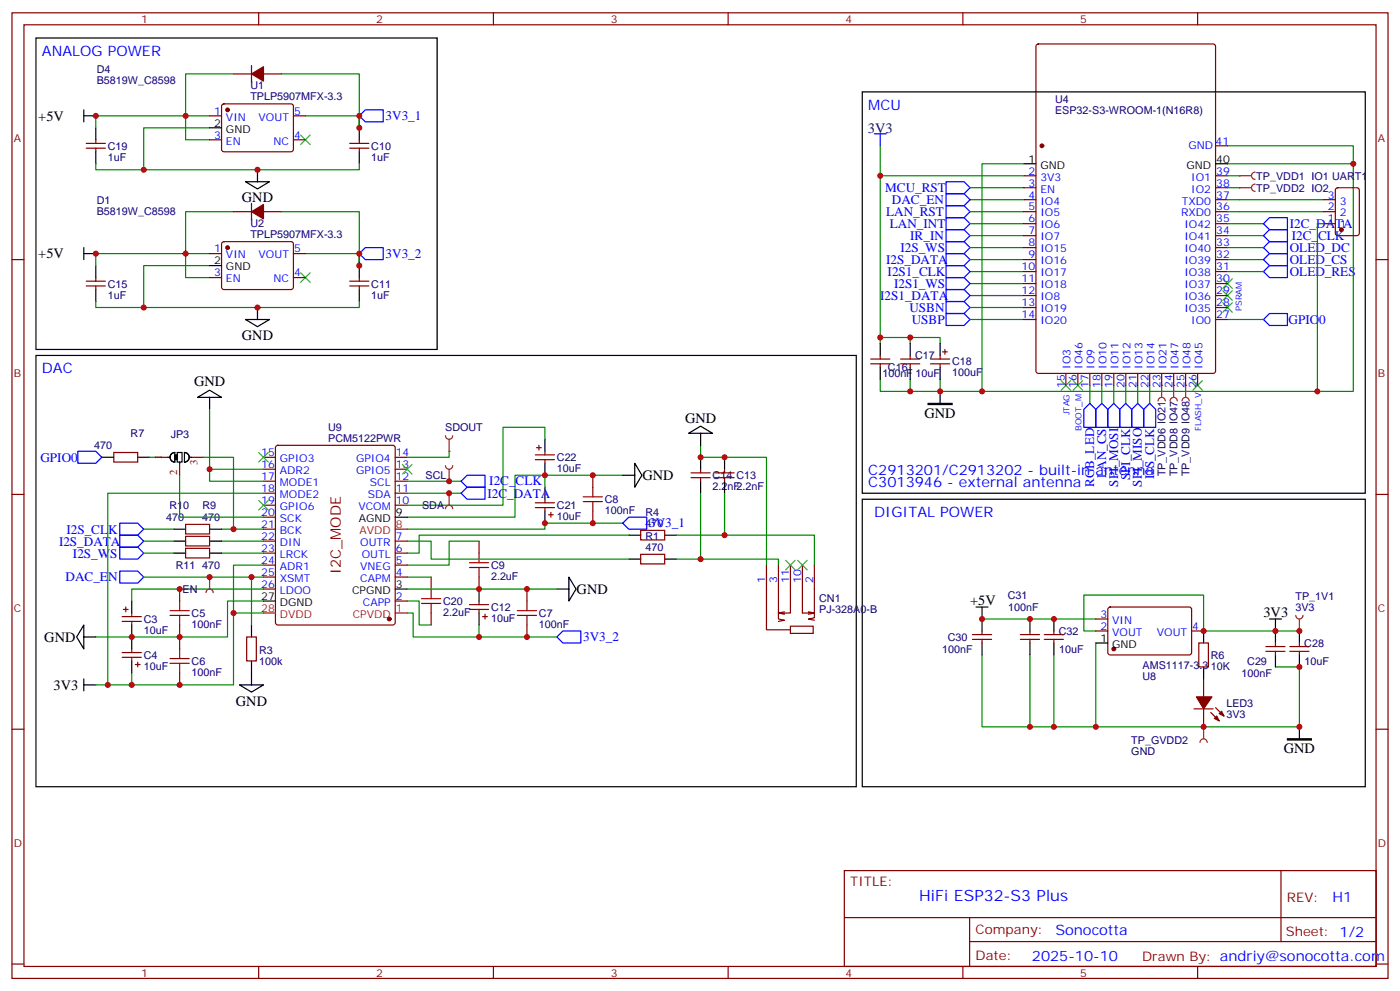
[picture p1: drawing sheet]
<svg xmlns="http://www.w3.org/2000/svg" width="412mm" height="292mm" viewBox="0 0 412 292" stroke-linecap="round" stroke-linejoin="round" font-family="sans-serif">
<g fill="none" stroke="#870000" stroke-width=".35">
<path d="M3.5 3.8h405.4v284.3h-405.4zM7.1 7.3h398.2v277.3h-398.2zM74.1 19.3v4.9M76.2 3.8v3.5M145.3 3.8v3.5M214.5 3.8v3.5M283.6 3.8v3.5M352.8 3.8v3.5M68.8 21.8h5.3M77.6 21.8h5.3M25.4 43.6h5.6M25.4 42.2h5.6"/>
<path d="M28.2 41.2v1M28.2 43.6v1.1M74.1 59.9v4.9M103 43.6h5.7M103 42.2h5.7M105.8 41.2v1M105.8 43.6v1.1M3.5 76.4h3.6M68.8 62.3h5.3M77.6 62.3h5.3M405.3 76.4h3.6M25.4 84.2h5.6"/>
<path d="M25.4 82.8h5.6M28.2 81.7v1.1M28.2 84.2v1.1M103 84.2h5.7M103 82.8h5.7M105.8 81.7v1.1M105.8 84.2v1.1M174.6 139.9v3.6M203.6 139.2h5.6M206.4 138.2v1M210.6 139.2h5.7M213.4 138.2v1"/>
<path d="M3.5 145.6h3.6M54.7 154.4h7v2.8h-7zM54.7 157.9h7v2.9h-7zM141.1 159.3v3.6M157.7 149.5h5.6M157.7 148.1h5.6M160.5 147v1.1M160.5 149.5v1M161.6 151.6h1.4M162.3 150.9v1.4M174.6 150.5v3.6M188.7 156.2h7.1v2.8h-7.1z"/>
<path d="M203.6 140.7h5.6M206.4 140.7v1M210.6 140.7h5.7M213.4 140.7v1M405.3 145.6h3.6M36.3 179.5h1.4M37 178.8v1.4M52.9 173.5v3.5M54.7 161.5h7v2.8h-7zM127 169.9v3.6M138.3 179.5h5.6M138.3 178h5.6"/>
<path d="M141.1 169.9v3.6M141.1 177v1M141.1 179.5v1M155.2 173.5v3.5M188.7 163.2h7.1v2.9h-7.1zM326.6 179l.4-.2h23.6l.4 .7-.1 12.9-.6 .5-23.5-.1-.5-.6v-12.7zM36 193.6h5.6M36 192.2h5.6M36 181.6h5.6M36 183h5.6M38.8 180.5v1.1M38.8 183v1"/>
<path d="M38.8 191.1v1.1M38.8 193.6v1M39.9 195.7h1.4M40.6 195v1.4M52.9 184v7.1M52.9 198.2v3.5M127 180.5v3.5M142.2 181.6h1.4M142.9 180.9v1.4M155.2 184v3.6M286.5 188.3h5.6M286.5 186.9h5.6"/>
<path d="M289.3 185.8v1.1M289.3 188.3v1M300.6 188.3h5.6M300.6 186.9h5.6M303.4 185.8v1.1M303.4 188.3v1M307.6 188.3h5.7M307.6 186.9h5.7M310.4 185.8v1.1M310.4 188.3v1M322.8 185.8h3.5M322.8 182.3h3.5"/>
<path d="M351 185.8h3.5M353.1 189.3h2.9v7.1h-2.9zM354.5 199.9v5.3M372.9 191.8h5.6M372.9 190.4h5.6M375.7 189.3v1.1M375.7 191.8v1.1M379.9 191.8h5.7M379.9 190.4h5.7M382.8 189.3v1.1M382.8 191.8v1.1M3.5 214.7h3.6"/>
<path d="M351.7 208.7h5.7M354.5 208.7v5.3M356.7 209.8l2.4 2.5M358.1 208.4l2.4 2.5M405.3 214.7h3.6M248.7 256.4h156.6v28.2h-156.6zM377.3 256.4v20.9M248.7 270.2h156.5M285.6 277.3h119.6M285.6 270.2v14.1M3.5 283.9h3.6M76.2 284.6v3.5"/>
<path d="M145.3 284.6v3.5M214.5 284.6v3.5M283.6 284.6v3.5M352.8 284.6v3.5M405.3 283.9h3.6"/>
</g>
<g fill="none" stroke="#a10000" stroke-width=".35">
<path d="M171.8 147.7h5.6M171.8 146.3h5.6M174.6 143.5v2.8M174.6 147.7v2.8M50.1 179.8h5.6M52.9 177v2.8M124.2 176.3h5.6M124.2 177.7h5.6M127 173.5v2.8M127 177.7v2.8M138.3 165.7h5.6M138.3 167.1h5.6"/>
<path d="M141.1 162.9v2.8M141.1 167.1v2.8M152.4 179.8h5.6M155.2 177v2.8M50.1 181.2h5.6M50.1 195.3h5.6M50.1 193.9h5.6M52.9 181.2v2.8M52.9 191.1v2.8M52.9 195.3v2.9M152.4 181.2h5.6M155.2 181.2v2.8"/>
</g>
<g fill="none" stroke="#008700" stroke-width=".35">
<path d="M61.7 37.6h-19.4v12.4M61.7 34.1h-33.5v3.5M68.8 21.8h-14.1v19.4h7M82.9 21.8h22.9v15.8M90 34.1h15.8v3.5M105.8 34.1v3.5M28.2 48.2v1.8h77.6v-1.8M61.7 78.2h-19.4v12.4M61.7 74.7h-33.5v3.5M68.8 62.3h-14.1v19.4h7M82.9 62.3h22.9v15.9M90 74.7h15.8v3.5"/>
<path d="M105.8 74.7v3.5M28.2 88.8v1.8h77.6v-1.8M183.4 139.9h-31.7v12.4h-31.8M206.4 131.1v3.6h19.4v31.7M42.3 155.8h8.9M42.3 159.3h8.9M65.3 155.8h12.3M65.3 159.3h12.3M119.9 159.3h7.1v5.3h58.2M141.1 159.3h-8.8v7.1h-12.4M183.4 154.1h-22.9v1.7h-40.6M185.2 157.6h-61.7v5.3h-3.6"/>
<path d="M206.4 145.2v19.4h-7.1M213.4 157.6h26.5v8.8M213.4 145.2v12.4h-14.1M42.3 162.9h8.9M65.3 162.9h12.3M77.6 177h-10.6v10.6h-38.8M77.6 173.5h-38.8v3.5M119.9 177h3.6v7h3.5M119.9 173.5h44.1M119.9 169.9h7.1M206.4 164.6h22.9v1.8M38.8 198.2v3.5"/>
<path d="M77.6 180.5h-8.8v21.2h-40.6M119.9 180.5h1.8v7.1h42.3M141.1 184v3.6M289.3 192.9v21.1h93.5v-17.6h-7.1M289.3 182.3h33.5M303.4 192.9v21.1M310.4 192.9v21.1M322.8 185.8h-3.5v-10.6h35.2v10.6M322.8 189.3v24.7M375.7 185.8h7.1"/>
</g>
<g fill="none" stroke="#000" stroke-width=".35">
<path d="M10.6 11.2h118.2v91.7h-118.2zM24.7 32.3v3.6M24.7 34.1h3.5M28.2 37.6v3.6M105.8 37.6v3.6M28.2 44.7v3.5M72.3 53.5h7.1l-3.6 2.1zM75.8 50v3.5M105.8 44.7v3.5M24.7 74.7h3.5M24.7 72.9v3.5M28.2 78.2v3.5"/>
<path d="M105.8 78.2v3.5M28.2 85.3v3.5M72.3 94.1h7.1l-3.6 2.1zM75.8 90.6v3.5M105.8 85.3v3.5M10.6 104.7h241.6v127h-241.6zM183.4 139.9h3.6M187 136.4l2.1 3.5-2.1 3.6zM202.8 127.6l3.6-2.1 3.5 2.1zM206.4 127.6v3.5M206.4 134.7v3.5M213.4 134.7v3.5"/>
<path d="M51.2 155.8h3.5M51.2 159.3h3.5M61.7 155.8h3.6M61.7 159.3h3.6M160.5 143.5v3.5M160.5 150.5v3.6M185.2 157.6h3.5M195.8 157.6h3.5M206.4 141.7v3.5M213.4 141.7v3.5M254 147h148.2v84.7h-148.2zM38.8 177v3.5"/>
<path d="M51.2 162.9h3.5M61.7 162.9h3.6M141.1 173.5v3.5M164 173.5h3.6M167.6 169.9l2.1 3.6-2.1 3.5zM185.2 164.6h3.5M195.8 164.6h3.5M287.5 178.8h3.5M289.3 178.8v7M24.7 184v7.1l-2.1-3.5zM24.7 199.9v3.5M24.7 187.6h3.5"/>
<path d="M38.8 184v7.1M38.8 194.6v3.6M141.1 180.5v3.5M289.3 189.3v3.6M303.4 182.3v3.5M303.4 189.3v3.6M310.4 182.3v3.5M310.4 189.3v3.6M322.8 189.3h3.5M354.5 185.8v3.5M354.5 196.4v3.5M373.9 182.3h3.6"/>
<path d="M375.7 182.3v7M375.7 192.9v3.5M382.8 185.8v3.5M382.8 192.9v3.5M24.7 201.7h3.5M382.8 214v3.6"/>
</g>
<path d="M88.5 39.8l2.9 2.8M91.4 39.8l-2.9 2.8M88.5 80.3l2.9 2.8M91.4 80.3l-2.9 2.8" fill="none" stroke="#3c3" stroke-width=".35"/>
<g fill="#870000" stroke="#870000" stroke-width=".35">
<path d="M74.1 62.3l3.5-2.1v4.3z"/>
<path d="M74.1 21.8l3.5-2.2v4.3z"/>
<path d="M357.7 211.6l.7-.7 .7 1.4z"/>
<path d="M359.1 210.1l.7-.7 .7 1.5z"/>
<path d="M352.4 205.2h4.6l-2.5 3.5z"/>
<circle cx="328.1" cy="191.1" r=".53"/>
</g>
<path d="M105.8 34.1l1.8-1.8h5.3v3.6h-5.3zM105.8 74.7l1.8-1.8h5.3v3.5h-5.3zM35.3 154.1h5.3l1.7 1.7-1.7 1.8h-5.3zM35.3 157.6h5.3l1.7 1.7-1.7 1.8h-5.3zM183.4 154.1l1.8-1.8h5.3v3.5h-5.3zM35.3 161.1h5.3l1.7 1.8-1.7 1.7h-5.3zM164 187.6l1.8-1.8h5.3v3.5h-5.3z" fill="none" stroke="#00f" stroke-width=".35"/>
<path d="M379.2 217.6h7.1v.3h-7.1z" fill="#000" stroke="#000" stroke-width=".35"/>
<path d="M381.7 181.2a1.06 1.06 0 0 0 1.1 1.1 1.06 1.06 0 0 0 1-1.1M382.8 182.3v3.5" fill="none" stroke="#8c2424" stroke-width=".35"/>
<circle cx="382.8" cy="185.8" r=".18" fill="#8c2424"/>
<path d="M354.5 185.8h21.2" fill="none" stroke="#008700" stroke-width=".35"/>
<path d="M353.5 218.6a1.06 1.06 0 0 1 1-1 1.06 1.06 0 0 1 1.1 1M354.5 214v3.6" fill="none" stroke="#8c2424" stroke-width=".35"/>
<circle cx="354.5" cy="214" r=".18" fill="#8c2424"/>
<g fill="none" stroke="#870000" stroke-width=".35">
<path d="M61.7 34.1h3.6M65.5 30.8l.5-.2h20l.4 .7v13l-.7 .4-20-.1-.4-.6v-12.7zM86.4 34.1h3.6M61.7 41.2h3.6M86.4 41.2h3.6M61.7 74.7h3.6M65.5 71.4l.5-.2h20l.4 .7v12.9l-.7 .5-20-.1-.4-.6v-12.7zM86.4 74.7h3.6M61.7 81.7h3.6M86.4 81.7h3.6M225.8 166.4v19.1h7M229.3 166.4v15.9l1.8 .3-1.8 .4"/>
<path d="M232.8 166.4v14.1h-3.5l1.8 .4M236.4 166.4v14.1h3.5l-1.8-.3M239.9 166.4v15.5l-1.8 .4 1.8 .3M231.1 180.2l-1.8 .3M232.8 184.4h6.7v2.1h-6.7zM239.9 180.5l-1.8 .4"/>
</g>
<g fill="none" stroke="#3c3" stroke-width=".35">
<path d="M360.2 89.1l2.8 2.9M360.2 85.6l2.8 2.8M360.2 82.1l2.8 2.8M363 89.1l-2.8 2.9M363 85.6l-2.8 2.8M363 82.1l-2.8 2.8M312.6 112.1l2.8 2.8M315.4 112.1l-2.8 2.8M316.1 112.1l2.8 2.8M318.9 112.1l-2.8 2.8M351.4 112.1l2.8 2.8M354.2 112.1l-2.8 2.8"/>
<path d="M231.4 165l2.8 2.8M234.2 165l-2.8 2.8M234.9 165l2.9 2.8M237.8 165l-2.9 2.8"/>
</g>
<g fill="#870000" stroke="#870000" stroke-width=".35">
<circle cx="67" cy="32.3" r=".53"/>
<circle cx="67" cy="72.9" r=".53"/>
</g>
<path d="M61.7 37.6h3.6M61.7 78.2h3.6M276.9 115.3v3.5" fill="none" stroke="#000" stroke-width=".35"/>
<g fill="none" stroke="#008700" stroke-width=".35">
<path d="M259.3 42.9v58.2M259.3 51.8h42.3M285.8 55.3h15.8M301.6 48.2h-12.3v67.1h-12.4M361.6 42.9h37v72.4h-109.3M361.6 48.2h37M285.8 80h15.8M285.8 76.4h15.8M285.8 69.4h15.8M285.8 65.9h15.8M285.8 72.9h15.8M285.8 62.3h15.8"/>
<path d="M361.6 76.4h10.6M259.3 99.4h8.8v1.7M268.1 99.4h8.8v1.7M285.8 87h15.8M285.8 83.5h15.8M285.8 94.1h15.8M285.8 90.6h15.8M361.6 94.1h10.6M259.3 111.7v3.6h8.8M268.1 111.7v3.6h8.8v-3.6M321 113.5v5.3M324.6 113.5v5.3"/>
<path d="M328.1 113.5v5.3M331.6 113.5v5.3M335.1 113.5v5.3M338.7 113.5v5.3"/>
</g>
<g fill="none" stroke="#00f" stroke-width=".35">
<path d="M257.5 39.4h3.6M259.3 39.4v3.5M278.7 53.5h5.3l1.8 1.8-1.8 1.7h-5.3zM278.7 67.6h5.3l1.8 1.8-1.8 1.8h-5.3zM278.7 64.1h5.3l1.8 1.8-1.8 1.7h-5.3zM278.7 71.2h5.3l1.8 1.7-1.8 1.8h-5.3zM278.7 60.6h5.3l1.8 1.7-1.8 1.8h-5.3zM278.7 74.7h5.3l1.8 1.7-1.8 1.8h-5.3zM372.2 72.9l1.7-1.7h5.3v3.5h-5.3zM372.2 80l1.7-1.8h5.3v3.5h-5.3zM278.7 92.3h5.3l1.8 1.8-1.8 1.7h-5.3zM278.7 88.8h5.3l1.8 1.8-1.8 1.7h-5.3z"/>
<path d="M373.9 92.3h5.3v3.5h-5.3l-1.7-1.7zM324.6 118.8l1.7 1.7v5.3h-3.5v-5.3zM331.6 118.8l1.8 1.7v5.3h-3.6v-5.3zM338.7 118.8l1.7 1.7v5.3h-3.5v-5.3zM319.3 120.5l1.7-1.7 1.8 1.7v5.3h-3.5zM326.3 120.5l1.8-1.7 1.7 1.7v5.3h-3.5zM333.4 120.5l1.7-1.7 1.8 1.7v5.3h-3.5z"/>
</g>
<path d="M273.4 118.8h7.1v.3h-7.1z" fill="#000" stroke="#000" stroke-width=".35"/>
<path d="M365.1 51.8h3.6M369.7 50.7a1.06 1.06 0 0 0-1 1.1 1.06 1.06 0 0 0 1 1" fill="none" stroke="#8c2424" stroke-width=".35"/>
<circle cx="365.1" cy="51.8" r=".18" fill="#8c2424"/>
<path d="M365.1 55.3h3.6M369.7 54.2a1.06 1.06 0 0 0-1 1.1 1.06 1.06 0 0 0 1 1" fill="none" stroke="#8c2424" stroke-width=".35"/>
<circle cx="365.1" cy="55.3" r=".18" fill="#8c2424"/>
<path d="M341.1 118.1a1.06 1.06 0 0 1 1.1-1.1 1.06 1.06 0 0 1 1.1 1.1M342.2 113.5v3.5" fill="none" stroke="#8c2424" stroke-width=".35"/>
<circle cx="342.2" cy="113.5" r=".18" fill="#8c2424"/>
<path d="M344.7 118.1a1.06 1.06 0 0 1 1-1.1 1.06 1.06 0 0 1 1.1 1.1M345.7 113.5v3.5" fill="none" stroke="#8c2424" stroke-width=".35"/>
<circle cx="345.7" cy="113.5" r=".18" fill="#8c2424"/>
<path d="M348.2 118.1a1.06 1.06 0 0 1 1.1-1.1 1.06 1.06 0 0 1 1 1.1M349.2 113.5v3.5" fill="none" stroke="#8c2424" stroke-width=".35"/>
<circle cx="349.2" cy="113.5" r=".18" fill="#8c2424"/>
<g fill="none" stroke="#870000" stroke-width=".35">
<path d="M305.4 13.2l.5-.3h51.5l.6 .5 .1 95.9-.5 .6-51.7 .1-.7-.5v-95.8zM301.6 51.8h3.6M301.6 55.3h3.6M301.6 58.8h3.6M358.1 51.8h3.5M358.1 55.3h3.5M358.1 58.8h3.5M358.1 42.9h3.5M389.8 58.8h3.5M393.6 55.5l.5-.2h5.6l.6 .4 .1 13-.5 .6-5.8 .1-.7-.5-.1-12.9zM301.6 62.3h3.6M301.6 65.9h3.6"/>
<path d="M301.6 69.4h3.6M301.6 72.9h3.6M301.6 76.4h3.6M301.6 80h3.6M358.1 62.3h3.5M358.1 65.9h3.5M358.1 69.4h3.5M358.1 72.9h3.5M358.1 76.4h3.5M358.1 80h3.5M389.8 62.3h3.5M389.8 65.9h3.5"/>
<path d="M301.6 83.5h3.6M301.6 87h3.6M301.6 90.6h3.6M301.6 94.1h3.6M358.1 83.5h3.5M358.1 87h3.5M358.1 90.6h3.5M358.1 94.1h3.5M256.5 107.1h5.6M256.5 105.7h5.6M259.3 104.7v1M259.3 107.1v1.1"/>
<path d="M265.3 107.1h5.6M265.3 105.7h5.6M268.1 104.7v1M268.1 107.1v1.1M274.1 107.1h5.7M274.1 105.7h5.7M276.9 104.7v1M276.9 107.1v1.1M277.6 103.6h1.4M278.3 102.9v1.4M314 110v3.5M317.5 110v3.5"/>
<path d="M321 110v3.5M324.6 110v3.5M328.1 110v3.5M331.6 110v3.5M335.1 110v3.5M338.7 110v3.5M342.2 110v3.5M345.7 110v3.5M349.2 110v3.5M352.8 110v3.5M33.5 133.2h7.1v2.9h-7.1zM77.6 138.2h3.5"/>
<path d="M77.6 134.7h3.5M81.4 131.3l.4-.2h33.9l.7 .5v51.7l-.4 .7h-34.2l-.6-.4-.1-51.8zM116.4 138.2h3.5M116.4 134.7h3.5M157.7 133.9h5.6M157.7 135.4h5.6M158 131.8h1.5M158.7 131.1v1.4M160.5 132.9v1M160.5 135.4v1M77.6 159.3h3.5M77.6 148.8h3.5"/>
<path d="M77.6 145.2h3.5M77.6 141.7h3.5M77.6 152.3h3.5M77.6 155.8h3.5M116.4 159.3h3.5M116.4 148.8h3.5M116.4 145.2h3.5M116.4 141.7h3.5M77.6 169.9h3.5M77.6 166.4h3.5M77.6 162.9h3.5M77.6 173.5h3.5"/>
<path d="M116.4 177h3.5M116.4 169.9h3.5M116.4 166.4h3.5M116.4 162.9h3.5M72.7 187.6h2.8v7h-2.8z"/>
</g>
<g fill="#870000" stroke="#870000" stroke-width=".35">
<circle cx="306.9" cy="42.9" r=".53"/>
<circle cx="114.7" cy="182.3" r=".53"/>
<circle cx="395.1" cy="67.6" r=".53"/>
</g>
<g fill="none" stroke="#000" stroke-width=".35">
<path d="M254 27.1h148.2v118.1h-148.2zM301.6 48.2h3.6M358.1 48.2h3.5M58.2 117l3.5-2.1 3.6 2.1zM61.7 117v3.5M259.3 101.1v3.6M259.3 108.2v3.5M268.1 101.1v3.6M268.1 108.2v3.5M276.9 101.1v3.6M276.9 108.2v3.5M30 134.7h3.5"/>
<path d="M40.6 134.7h3.5M49.4 134.7h.7M50.4 133.8l1.1-.6v2.9a1.41 1.41 0 0 1-1.3-.8 1.41 1.41 0 0 1 .2-1.5zM52.2 133.2h1.4v2.9h-1.4zM52.9 136.1v.3M54.3 133.2a1.41 1.41 0 0 1 1.4 1.5 1.41 1.41 0 0 1-1.4 1.4zM55.7 134.7h.7M160.5 129.4v3.5M160.5 136.4v3.5M116.4 152.3h3.5M77.6 177h3.5M116.4 173.5h3.5"/>
<path d="M74.1 184v3.6M74.1 194.6v7.1M70.6 201.7h7l-3.5 2.1z"/>
</g>
<g fill="none" stroke="#008700" stroke-width=".35">
<path d="M285.8 58.8h15.8M361.6 58.8h28.2M361.6 55.3h3.5M361.6 51.8h3.5M361.6 62.3h28.2M361.6 80h10.6M361.6 72.9h10.6M361.6 69.4h10.6M361.6 65.9h10.6M389.8 65.9h-1.7v49.4M44.1 134.7h1.8M52.9 139.9v12.4h24.7"/>
<path d="M60 134.7h8.8v21.1M61.7 120.5v21.2h15.9M61.7 138.2h15.9M160.5 129.4v-3.6h-12.3v23h-28.3M160.5 139.9v3.6M77.6 145.2h-45.9v56.5M119.9 145.2h15.9M119.9 141.7h15.9M42.3 169.9h35.3M74.1 169.9v14.1M77.6 166.4h-8.8v14.1"/>
</g>
<path d="M278.7 57h5.3l1.8 1.8-1.8 1.8h-5.3zM278.7 78.2h5.3l1.8 1.8-1.8 1.7h-5.3zM372.2 65.9l1.7-1.8h5.3v3.5h-5.3zM373.9 74.7h5.3v3.5h-5.3l-1.7-1.8zM373.9 67.6h5.3v3.6h-5.3l-1.7-1.8zM278.7 85.3h5.3l1.8 1.7-1.8 1.8h-5.3zM278.7 81.7h5.3l1.8 1.8-1.8 1.8h-5.3zM22.9 132.9h5.3l1.8 1.8-1.8 1.7h-5.3zM135.8 145.2l1.8-1.7h5.3v3.5h-5.3zM135.8 141.7l1.8-1.8h5.3v3.6h-5.3zM35.3 168.2h5.3l1.7 1.7-1.7 1.8h-5.3z" fill="none" stroke="#00f" stroke-width=".35"/>
<path d="M116.4 155.8h3.5M77.6 180.5h3.5M116.4 180.5h3.5" fill="none" stroke="#f00" stroke-width=".35"/>
<path d="M76.2 133.2l2.8 2.9M79 133.2l-2.8 2.9M118.5 136.8l2.9 2.8M121.4 136.8l-2.9 2.8M76.2 147.4l2.8 2.8M79 147.4l-2.8 2.8" fill="none" stroke="#3c3" stroke-width=".35"/>
<path d="M45.9 134.7h3.5M52.9 136.4v3.5M56.4 134.7h3.6" fill="none" stroke="#850000" stroke-width=".35"/>
<path d="M51.5 133.9h.7v1.5h-.7z" fill="#000" stroke="#000" stroke-width=".35"/>
<path d="M131.2 128.3a1.06 1.06 0 0 0 1.1 1.1 1.06 1.06 0 0 0 1-1.1M132.3 129.4v3.5" fill="none" stroke="#8c2424" stroke-width=".35"/>
<circle cx="132.3" cy="132.9" r=".18" fill="#8c2424"/>
<path d="M132.3 132.9v1.8h-12.4" fill="none" stroke="#008700" stroke-width=".35"/>
<path d="M60.7 174.5a1.06 1.06 0 0 1 1-1 1.06 1.06 0 0 1 1.1 1M61.7 169.9v3.6" fill="none" stroke="#8c2424" stroke-width=".35"/>
<circle cx="61.7" cy="169.9" r=".18" fill="#8c2424"/>
<path d="M131.2 137.1a1.06 1.06 0 0 0 1.1 1.1 1.06 1.06 0 0 0 1-1.1M132.3 138.2v3.5" fill="none" stroke="#8c2424" stroke-width=".35"/>
<circle cx="132.3" cy="141.7" r=".18" fill="#8c2424"/>
<path d="M131.2 149.8a1.06 1.06 0 0 1 1.1-1 1.06 1.06 0 0 1 1 1M132.3 145.2v3.6" fill="none" stroke="#8c2424" stroke-width=".35"/>
<circle cx="132.3" cy="145.2" r=".18" fill="#8c2424"/>
<g fill="#c00">
<circle cx="105.8" cy="78.2" r=".88"/>
<circle cx="105.8" cy="37.6" r=".88"/>
<circle cx="42.3" cy="90.6" r=".88"/>
<circle cx="75.8" cy="90.6" r=".88"/>
<circle cx="42.3" cy="50" r=".88"/>
<circle cx="75.8" cy="50" r=".88"/>
<circle cx="28.2" cy="74.7" r=".88"/>
<circle cx="54.7" cy="74.7" r=".88"/>
<circle cx="105.8" cy="74.7" r=".88"/>
<circle cx="105.8" cy="34.1" r=".88"/>
<circle cx="54.7" cy="34.1" r=".88"/>
<circle cx="28.2" cy="34.1" r=".88"/>
<circle cx="213.4" cy="134.7" r=".88"/>
<circle cx="206.4" cy="134.7" r=".88"/>
<circle cx="141.1" cy="187.6" r=".88"/>
<circle cx="38.8" cy="201.7" r=".88"/>
<circle cx="52.9" cy="201.7" r=".88"/>
<circle cx="52.9" cy="173.5" r=".88"/>
<circle cx="52.9" cy="187.6" r=".88"/>
<circle cx="38.8" cy="187.6" r=".88"/>
<circle cx="206.4" cy="164.6" r=".88"/>
<circle cx="213.4" cy="157.6" r=".88"/>
<circle cx="322.8" cy="214" r=".88"/>
<circle cx="310.4" cy="214" r=".88"/>
<circle cx="303.4" cy="214" r=".88"/>
<circle cx="354.5" cy="214" r=".88"/>
<circle cx="382.8" cy="214" r=".88"/>
<circle cx="354.5" cy="185.8" r=".88"/>
<circle cx="310.4" cy="182.3" r=".88"/>
<circle cx="382.8" cy="196.4" r=".88"/>
<circle cx="375.7" cy="185.8" r=".88"/>
<circle cx="289.3" cy="182.3" r=".88"/>
<circle cx="303.4" cy="182.3" r=".88"/>
<circle cx="382.8" cy="185.8" r=".88"/>
<circle cx="259.3" cy="99.4" r=".88"/>
<circle cx="268.1" cy="99.4" r=".88"/>
<circle cx="259.3" cy="51.8" r=".88"/>
<circle cx="276.9" cy="115.3" r=".88"/>
<circle cx="268.1" cy="115.3" r=".88"/>
<circle cx="289.3" cy="115.3" r=".88"/>
<circle cx="398.6" cy="48.2" r=".88"/>
<circle cx="74.1" cy="169.9" r=".88"/>
<circle cx="155.2" cy="173.5" r=".88"/>
<circle cx="155.2" cy="187.6" r=".88"/>
<circle cx="141.1" cy="173.5" r=".88"/>
<circle cx="160.5" cy="154.1" r=".88"/>
<circle cx="174.6" cy="139.9" r=".88"/>
<circle cx="174.6" cy="154.1" r=".88"/>
<circle cx="160.5" cy="139.9" r=".88"/>
<circle cx="31.8" cy="201.7" r=".88"/>
<circle cx="61.7" cy="138.2" r=".88"/>
<circle cx="68.8" cy="155.8" r=".88"/>
<circle cx="68.8" cy="180.5" r=".88"/>
<circle cx="388.1" cy="115.3" r=".88"/>
<circle cx="61.7" cy="169.9" r=".88"/>
<circle cx="132.3" cy="141.7" r=".88"/>
<circle cx="132.3" cy="145.2" r=".88"/>
</g>
<text font-size="4.6" fill="#00f" x="270.8" y="265.4">HiFi ESP32-S3 Plus</text>
<g font-size="4.2" fill="#00f">
<text x="12.3" y="16.5">ANALOG POWER</text>
<text x="255.8" y="32.3">MCU</text>
<text x="12.3" y="110">DAC</text>
<text x="255.8" y="139.9">C2913201/C2913202 - built-in antenna</text>
<text x="255.8" y="143.5">C3013946 - external antenna</text>
<text x="257.5" y="152.3">DIGITAL POWER</text>
<text x="392.5" y="265.6">H1</text>
<text x="310.9" y="275.2">Sonocotta</text>
<text x="304" y="283">2025-10-10</text>
</g>
<g font-size="4.2">
<text x="11.3" y="35.5">+5V</text>
<text x="71.3" y="59.6">GND</text>
<text x="11.3" y="76.1">+5V</text>
<text x="71.3" y="100.2">GND</text>
<text x="57.1" y="113.8">GND</text>
<text x="201.8" y="124.4">GND</text>
<text x="272.3" y="123.1">GND</text>
<text x="189.3" y="141.4">GND</text>
<text x="169.9" y="174.9">GND</text>
<text x="285.8" y="178">+5V</text>
<text x="372.2" y="181.6">3V3</text>
<text x="13.1" y="189">GND</text>
<text x="15.8" y="203.1">3V3</text>
<text x="69.5" y="207.8">GND</text>
<text x="378.2" y="221.9">GND</text>
</g>
<text font-size="4.2" fill="#000080" x="255.7" y="39.1">3V3</text>
<text font-size="4.2" fill="#800" x="100.4" y="169.1" transform="rotate(-90 100.4 169.1)">I2C_MODE</text>
<g font-size="3.9" fill="#00f">
<text x="113.6" y="35.2">3V3_1</text>
<text x="260.8" y="56.5">MCU_RST</text>
<text x="261" y="63.5">LAN_RST</text>
<text x="262.7" y="60.1">DAC_EN</text>
<text x="262.1" y="67.2">LAN_INT</text>
<text x="268.1" y="70.7">IR_IN</text>
<text x="379.9" y="67.1">I2C_DATA</text>
<text x="380.5" y="70.6">I2C_CLK</text>
<text x="113.6" y="75.8">3V3_2</text>
<text x="261" y="77.7">I2S_DATA</text>
<text x="265.2" y="74.2">I2S_WS</text>
<text x="379.9" y="74.2">OLED_DC</text>
<text x="379.9" y="77.7">OLED_CS</text>
<text x="261.5" y="81.3">I2S1_CLK</text>
<text x="379.9" y="81.3">OLED_RES</text>
<text x="259.3" y="88.3">I2S1_DATA</text>
<text x="263.4" y="84.8">I2S1_WS</text>
<text x="267.9" y="91.9">USBN</text>
<text x="268.6" y="95.5">USBP</text>
<text x="379.6" y="95.4">GPIO0</text>
<text x="11.9" y="135.9">GPIO0</text>
<text x="144.1" y="142.9">I2C_CLK</text>
<text x="322.3" y="143.5" transform="rotate(-90 322.3 143.5)">RGB_LED</text>
<text x="325.8" y="140.8" transform="rotate(-90 325.8 140.8)">LAN_CS</text>
<text x="329.4" y="143.3" transform="rotate(-90 329.4 143.3)">SPI_MOSI</text>
<text x="332.9" y="141.5" transform="rotate(-90 332.9 141.5)">SPI_CLK</text>
<text x="336.3" y="143.3" transform="rotate(-90 336.3 143.3)">SPI_MISO</text>
<text x="339.9" y="141.2" transform="rotate(-90 339.9 141.2)">I2S_CLK</text>
<text x="143.6" y="146.5">I2C_DATA</text>
<text x="191.2" y="155.3">3V3_1</text>
<text x="17.4" y="160.8">I2S_DATA</text>
<text x="19.6" y="157.2">I2S_CLK</text>
<text x="21.5" y="164.3">I2S_WS</text>
<text x="19.3" y="171.2">DAC_EN</text>
<text x="171.8" y="188.7">3V3_2</text>
</g>
<g font-size="3.9" fill="#800">
<text x="250.5" y="260.9">TITLE:</text>
<text x="379.1" y="265.6">REV:</text>
<text x="287.4" y="275.1">Company:</text>
<text x="378.7" y="275.8">Sheet: 1/2</text>
<text x="287.4" y="282.8">Date:</text>
<text x="336.4" y="282.9">Drawn By: andriy@sonocotta.com</text>
</g>
<g font-size="3.2" fill="#800">
<text x="41.6" y="6.8">1</text>
<text x="110.8" y="6.8">2</text>
<text x="179.9" y="6.8">3</text>
<text x="249.1" y="6.8">4</text>
<text x="318.2" y="6.8">5</text>
<text x="4.1" y="41.9">A</text>
<text x="405.9" y="41.9">A</text>
<text x="4.1" y="111">B</text>
<text x="405.9" y="111">B</text>
<text x="4.1" y="180.2">C</text>
<text x="405.9" y="180.2">C</text>
<text x="4.1" y="249.3">D</text>
<text x="405.9" y="249.3">D</text>
<text x="41.6" y="287.6">1</text>
<text x="110.8" y="287.6">2</text>
<text x="179.9" y="287.6">3</text>
<text x="249.1" y="287.6">4</text>
<text x="318.2" y="287.6">5</text>
</g>
<g font-size="3.2" fill="#000080">
<text x="28.5" y="21.5">D4</text>
<text x="28.5" y="24.8">B5819W_C8598</text>
<text x="73.7" y="29.4">TPLP5907MFX-3.3</text>
<text x="73.7" y="26.2">U1</text>
<text x="310.8" y="33.6">ESP32-S3-WROOM-1(N16R8)</text>
<text x="310.8" y="30.3">U4</text>
<text x="31.7" y="47.3">1uF</text>
<text x="31.7" y="44.2">C19</text>
<text x="109.4" y="47.3">1uF</text>
<text x="109.4" y="44.2">C10</text>
<text x="370.1" y="52.9">TP_VDD1 IO1 UART1</text>
<text x="370.1" y="56.4">TP_VDD2 IO2</text>
<text x="28.5" y="63.4">B5819W_C8598</text>
<text x="28.5" y="60.1">D1</text>
<text x="73.7" y="70">TPLP5907MFX-3.3</text>
<text x="73.7" y="66.8">U2</text>
<text x="31.7" y="87.9">1uF</text>
<text x="31.7" y="84.7">C15</text>
<text x="109.4" y="87.9">1uF</text>
<text x="109.4" y="84.7">C11</text>
<text x="269.5" y="105.8">C17</text>
<text x="280.5" y="107.5">C18</text>
<text x="259.9" y="111.1">100nF</text>
<text x="261.6" y="109.3">C16</text>
<text x="269.6" y="111.1">10uF</text>
<text x="280.5" y="110.8">100uF</text>
<text x="38.5" y="128.8">R7</text>
<text x="50.3" y="129">JP3</text>
<text x="96.7" y="130.1">PCM5122PWR</text>
<text x="96.7" y="126.9">U9</text>
<text x="131.1" y="127">SDOUT</text>
<text x="27.8" y="132.3">470</text>
<text x="164" y="135.8">C22</text>
<text x="125.4" y="141.1">SCL</text>
<text x="164" y="139">10uF</text>
<text x="209.9" y="141.1">C14 C13</text>
<text x="343.3" y="140.3" transform="rotate(-90 343.3 140.3)">TP_VDD6 IO21</text>
<text x="346.9" y="140.3" transform="rotate(-90 346.9 140.3)">TP_VDD8 IO47</text>
<text x="350.4" y="140.3" transform="rotate(-90 350.4 140.3)">TP_VDD9 IO48</text>
<text x="49.9" y="149.9">R10</text>
<text x="59.6" y="149.9">R9</text>
<text x="124.3" y="149.9">SDA</text>
<text x="164" y="149.9">C21</text>
<text x="178.2" y="148.2">C8</text>
<text x="209.9" y="144.4">2.2nF2.2nF</text>
<text x="48.9" y="153.5">470</text>
<text x="59.5" y="153.5">470</text>
<text x="164" y="153.2">10uF</text>
<text x="178.2" y="151.4">100nF</text>
<text x="190.2" y="155.1">470</text>
<text x="190.2" y="151.9">R4</text>
<text x="190.2" y="158.9">R1</text>
<text x="51.8" y="167.6">R11</text>
<text x="59.5" y="167.6">470</text>
<text x="144.6" y="167.6">C9</text>
<text x="190.2" y="162.2">470</text>
<text x="144.6" y="170.8">2.2uF</text>
<text x="53.8" y="174.6">EN</text>
<text x="130.5" y="178.1">C20</text>
<text x="144.6" y="179.9">C12</text>
<text x="241.3" y="177.3">CN1</text>
<text x="296.8" y="176.4">C31</text>
<text x="297" y="179.9">100nF</text>
<text x="381.6" y="179.9">3V3</text>
<text x="381.6" y="176.7">TP_1V1</text>
<text x="42.3" y="183.5">C3</text>
<text x="56.4" y="184.9">100nF</text>
<text x="56.4" y="181.7">C5</text>
<text x="130.5" y="181.4">2.2uF</text>
<text x="144.6" y="183.2">10uF</text>
<text x="158.7" y="184.9">100nF</text>
<text x="158.7" y="181.7">C7</text>
<text x="241.3" y="180.4">PJ-328A0-B</text>
<text x="42.3" y="186.7">10uF</text>
<text x="279.2" y="188.7">C30</text>
<text x="311.9" y="187">C32</text>
<text x="384.2" y="190.5">C28</text>
<text x="42.3" y="197.3">10uF</text>
<text x="42.3" y="194">C4</text>
<text x="56.4" y="195.8">C6</text>
<text x="76.3" y="195.7">100k</text>
<text x="76.3" y="192.6">R3</text>
<text x="277.6" y="192.2">100nF</text>
<text x="312" y="192.2">10uF</text>
<text x="336.6" y="196.9">AMS1117-3.3</text>
<text x="356.7" y="197.2">10K</text>
<text x="356.7" y="194">R6</text>
<text x="367.4" y="195.8">C29</text>
<text x="384.3" y="195.8">10uF</text>
<text x="56.4" y="199">100nF</text>
<text x="336.6" y="200.2">U8</text>
<text x="365.7" y="199.3">100nF</text>
<text x="361.2" y="208.1">LED3</text>
<text x="361.2" y="211.3">3V3</text>
<text x="333.2" y="219">TP_GVDD2</text>
<text x="333.2" y="222.2">GND</text>
</g>
<g font-size="3.2" fill="#00f">
<text x="63.1" y="33.8">1</text>
<text x="66.6" y="35.5">VIN</text>
<text x="76.2" y="35.5">VOUT</text>
<text x="86.6" y="33.8">5</text>
<text x="63.1" y="40.8">3</text>
<text x="86.6" y="40.8">4</text>
<text x="66.6" y="42.6">EN</text>
<text x="80.5" y="42.6">NC</text>
<text x="350.1" y="44">GND</text>
<text x="358.1" y="42.6">41</text>
<text x="303" y="51.4">2</text>
<text x="306.5" y="53.2">3V3</text>
<text x="350.9" y="53.2">IO1</text>
<text x="358.2" y="51.4">39</text>
<text x="303" y="54.9">3</text>
<text x="303" y="58.5">4</text>
<text x="306.5" y="56.7">EN</text>
<text x="350.9" y="56.7">IO2</text>
<text x="358.2" y="58.5">37</text>
<text x="358.2" y="54.9">38</text>
<text x="391.2" y="58.5">3</text>
<text x="303" y="62">5</text>
<text x="303" y="65.5">6</text>
<text x="306.5" y="60.2">IO4</text>
<text x="306.5" y="63.7">IO5</text>
<text x="347.9" y="63.7">RXD0</text>
<text x="348.2" y="60.2">TXD0</text>
<text x="358.2" y="65.5">35</text>
<text x="358.2" y="62">36</text>
<text x="391.2" y="65.5">1</text>
<text x="391.2" y="62">2</text>
<text x="394.7" y="63.7">2</text>
<text x="394.7" y="60.2">3</text>
<text x="303" y="69">7</text>
<text x="306.5" y="67.3">IO6</text>
<text x="306.5" y="70.8">IO7</text>
<text x="348.9" y="70.8">IO41</text>
<text x="348.9" y="67.3">IO42</text>
<text x="358.2" y="69">34</text>
<text x="394.7" y="67.3">1</text>
<text x="63.1" y="74.3">1</text>
<text x="66.6" y="76.1">VIN</text>
<text x="76.2" y="76.1">VOUT</text>
<text x="86.6" y="74.3">5</text>
<text x="303" y="72.6">8</text>
<text x="303" y="76.1">9</text>
<text x="306.5" y="74.3">IO15</text>
<text x="306.5" y="77.9">IO16</text>
<text x="348.9" y="77.9">IO39</text>
<text x="348.9" y="74.3">IO40</text>
<text x="358.2" y="76.1">32</text>
<text x="358.2" y="72.6">33</text>
<text x="63.1" y="81.4">3</text>
<text x="66.6" y="83.1">EN</text>
<text x="80.5" y="83.1">NC</text>
<text x="86.6" y="81.4">4</text>
<text x="300.9" y="79.6">10</text>
<text x="300.9" y="83.1">11</text>
<text x="306.5" y="81.4">IO17</text>
<text x="348.9" y="81.4">IO38</text>
<text x="358.2" y="83.1">30</text>
<text x="358.2" y="79.6">31</text>
<text x="300.9" y="86.7">12</text>
<text x="306.5" y="84.9">IO18</text>
<text x="306.5" y="88.4">IO8</text>
<text x="348.9" y="88.4">IO36</text>
<text x="348.9" y="84.9">IO37</text>
<text x="358.2" y="86.7">29</text>
<text x="300.9" y="90.2">13</text>
<text x="300.9" y="93.7">14</text>
<text x="306.5" y="92">IO19</text>
<text x="306.5" y="95.5">IO20</text>
<text x="348.9" y="92">IO35</text>
<text x="350.9" y="95.5">IO0</text>
<text x="358.2" y="93.7">27</text>
<text x="358.2" y="90.2">28</text>
<text x="315.4" y="108.7" transform="rotate(-90 315.4 108.7)">IO3</text>
<text x="318.9" y="108.7" transform="rotate(-90 318.9 108.7)">IO46</text>
<text x="322.4" y="108.7" transform="rotate(-90 322.4 108.7)">IO9</text>
<text x="326" y="108.7" transform="rotate(-90 326 108.7)">IO10</text>
<text x="329.5" y="108.7" transform="rotate(-90 329.5 108.7)">IO11</text>
<text x="333" y="108.7" transform="rotate(-90 333 108.7)">IO12</text>
<text x="336.5" y="108.7" transform="rotate(-90 336.5 108.7)">IO13</text>
<text x="340.1" y="108.7" transform="rotate(-90 340.1 108.7)">IO14</text>
<text x="343.6" y="108.7" transform="rotate(-90 343.6 108.7)">IO21</text>
<text x="347.1" y="108.7" transform="rotate(-90 347.1 108.7)">IO47</text>
<text x="350.7" y="108.7" transform="rotate(-90 350.7 108.7)">IO48</text>
<text x="354.2" y="108.7" transform="rotate(-90 354.2 108.7)">IO45</text>
<text x="313.6" y="114.2" transform="rotate(-90 313.6 114.2)">15</text>
<text x="317.1" y="114.2" transform="rotate(-90 317.1 114.2)">16</text>
<text x="320.7" y="114.2" transform="rotate(-90 320.7 114.2)">17</text>
<text x="324.2" y="114.2" transform="rotate(-90 324.2 114.2)">18</text>
<text x="327.7" y="114.2" transform="rotate(-90 327.7 114.2)">19</text>
<text x="331.3" y="114.2" transform="rotate(-90 331.3 114.2)">20</text>
<text x="334.8" y="114.2" transform="rotate(-90 334.8 114.2)">21</text>
<text x="338.3" y="114.2" transform="rotate(-90 338.3 114.2)">22</text>
<text x="341.8" y="114.2" transform="rotate(-90 341.8 114.2)">23</text>
<text x="345.4" y="114.2" transform="rotate(-90 345.4 114.2)">24</text>
<text x="348.9" y="114.2" transform="rotate(-90 348.9 114.2)">25</text>
<text x="352.4" y="114.2" transform="rotate(-90 352.4 114.2)">26</text>
<text x="76.9" y="134.3">15</text>
<text x="76.9" y="137.8">16</text>
<text x="82.4" y="136.1">GPIO3</text>
<text x="104.9" y="136.1">GPIO4</text>
<text x="116.6" y="137.8">13</text>
<text x="116.6" y="134.3">14</text>
<text x="76.9" y="141.4">17</text>
<text x="82.4" y="139.6">ADR2</text>
<text x="82.4" y="143.1">MODE1</text>
<text x="104.9" y="139.6">GPIO5</text>
<text x="109" y="143.1">SCL</text>
<text x="116.6" y="141.4">12</text>
<text x="76.9" y="144.9">18</text>
<text x="76.9" y="148.4">19</text>
<text x="82.4" y="146.6">MODE2</text>
<text x="108.3" y="146.6">SDA</text>
<text x="116.6" y="148.4">10</text>
<text x="116.6" y="144.9">11</text>
<text x="76.9" y="151.9">20</text>
<text x="76.9" y="155.5">21</text>
<text x="82.4" y="150.2">GPIO6</text>
<text x="82.4" y="153.7">SCK</text>
<text x="105.6" y="150.2">VCOM</text>
<text x="76.9" y="159">22</text>
<text x="82.4" y="157.2">BCK</text>
<text x="82.4" y="160.8">DIN</text>
<text x="106.1" y="160.8">OUTR</text>
<text x="116.6" y="159">7</text>
<text x="76.9" y="162.5">23</text>
<text x="76.9" y="166.1">24</text>
<text x="82.4" y="164.3">LRCK</text>
<text x="82.4" y="167.8">ADR1</text>
<text x="106.1" y="167.8">VNEG</text>
<text x="106.6" y="164.3">OUTL</text>
<text x="116.6" y="166.1">5</text>
<text x="116.6" y="162.5">6</text>
<text x="76.9" y="169.6">25</text>
<text x="76.9" y="173.1">26</text>
<text x="82.4" y="171.3">XSMT</text>
<text x="106.1" y="171.3">CAPM</text>
<text x="116.6" y="169.6">4</text>
<text x="225.4" y="171.7" transform="rotate(-90 225.4 171.7)">1</text>
<text x="229" y="171.7" transform="rotate(-90 229 171.7)">3</text>
<text x="232.5" y="171.7" transform="rotate(-90 232.5 171.7)">11</text>
<text x="236" y="171.7" transform="rotate(-90 236 171.7)">10</text>
<text x="239.5" y="171.7" transform="rotate(-90 239.5 171.7)">2</text>
<text x="82.4" y="174.9">LDOO</text>
<text x="106.9" y="178.4">CAPP</text>
<text x="116.6" y="176.6">2</text>
<text x="324.1" y="185.5">2</text>
<text x="324.1" y="181.9">3</text>
<text x="327.6" y="183.7">VIN</text>
<text x="351.2" y="185.5">4</text>
<text x="327.6" y="187.2">VOUT</text>
<text x="340.8" y="187.2">VOUT</text>
</g>
<g font-size="3.2">
<text x="63.1" y="37.3">2</text>
<text x="66.6" y="39.1">GND</text>
<text x="303" y="47.9">1</text>
<text x="358.2" y="47.9">40</text>
<text x="306.5" y="49.6">GND</text>
<text x="349.5" y="49.6">GND</text>
<text x="63.1" y="77.9">2</text>
<text x="66.6" y="79.6">GND</text>
<text x="105.7" y="153.7">AGND</text>
<text x="116.6" y="151.9">9</text>
<text x="116.6" y="173.1">3</text>
<text x="76.9" y="176.6">27</text>
<text x="82.4" y="178.4">DGND</text>
<text x="103.7" y="174.9">CPGND</text>
<text x="324.1" y="189">1</text>
<text x="327.6" y="190.7">GND</text>
</g>
<g font-size="3.2" fill="#840000">
<text x="47.6" y="135.4" transform="rotate(-90 47.6 135.4)">1</text>
<text x="58.2" y="136.9" transform="rotate(-90 58.2 136.9)">3</text>
<text x="52.2" y="139.8" transform="rotate(-90 52.2 139.8)">2</text>
</g>
<g font-size="3.2" fill="#f00">
<text x="116.6" y="155.5">8</text>
<text x="105.9" y="157.2">AVDD</text>
<text x="76.9" y="180.2">28</text>
<text x="82.4" y="181.9">DVDD</text>
<text x="103.9" y="181.9">CPVDD</text>
<text x="116.6" y="180.2">1</text>
</g>
<g font-size="2.5" fill="#00f">
<text x="365.8" y="91.6" transform="rotate(-90 365.8 91.6)">PSRAM</text>
<text x="315" y="122.3" transform="rotate(-90 315 122.3)">JTAG</text>
<text x="318.6" y="126.9" transform="rotate(-90 318.6 126.9)">BOOT_M</text>
<text x="353.8" y="126.9" transform="rotate(-90 353.8 126.9)">FLASH_V</text>
</g>
</svg>
